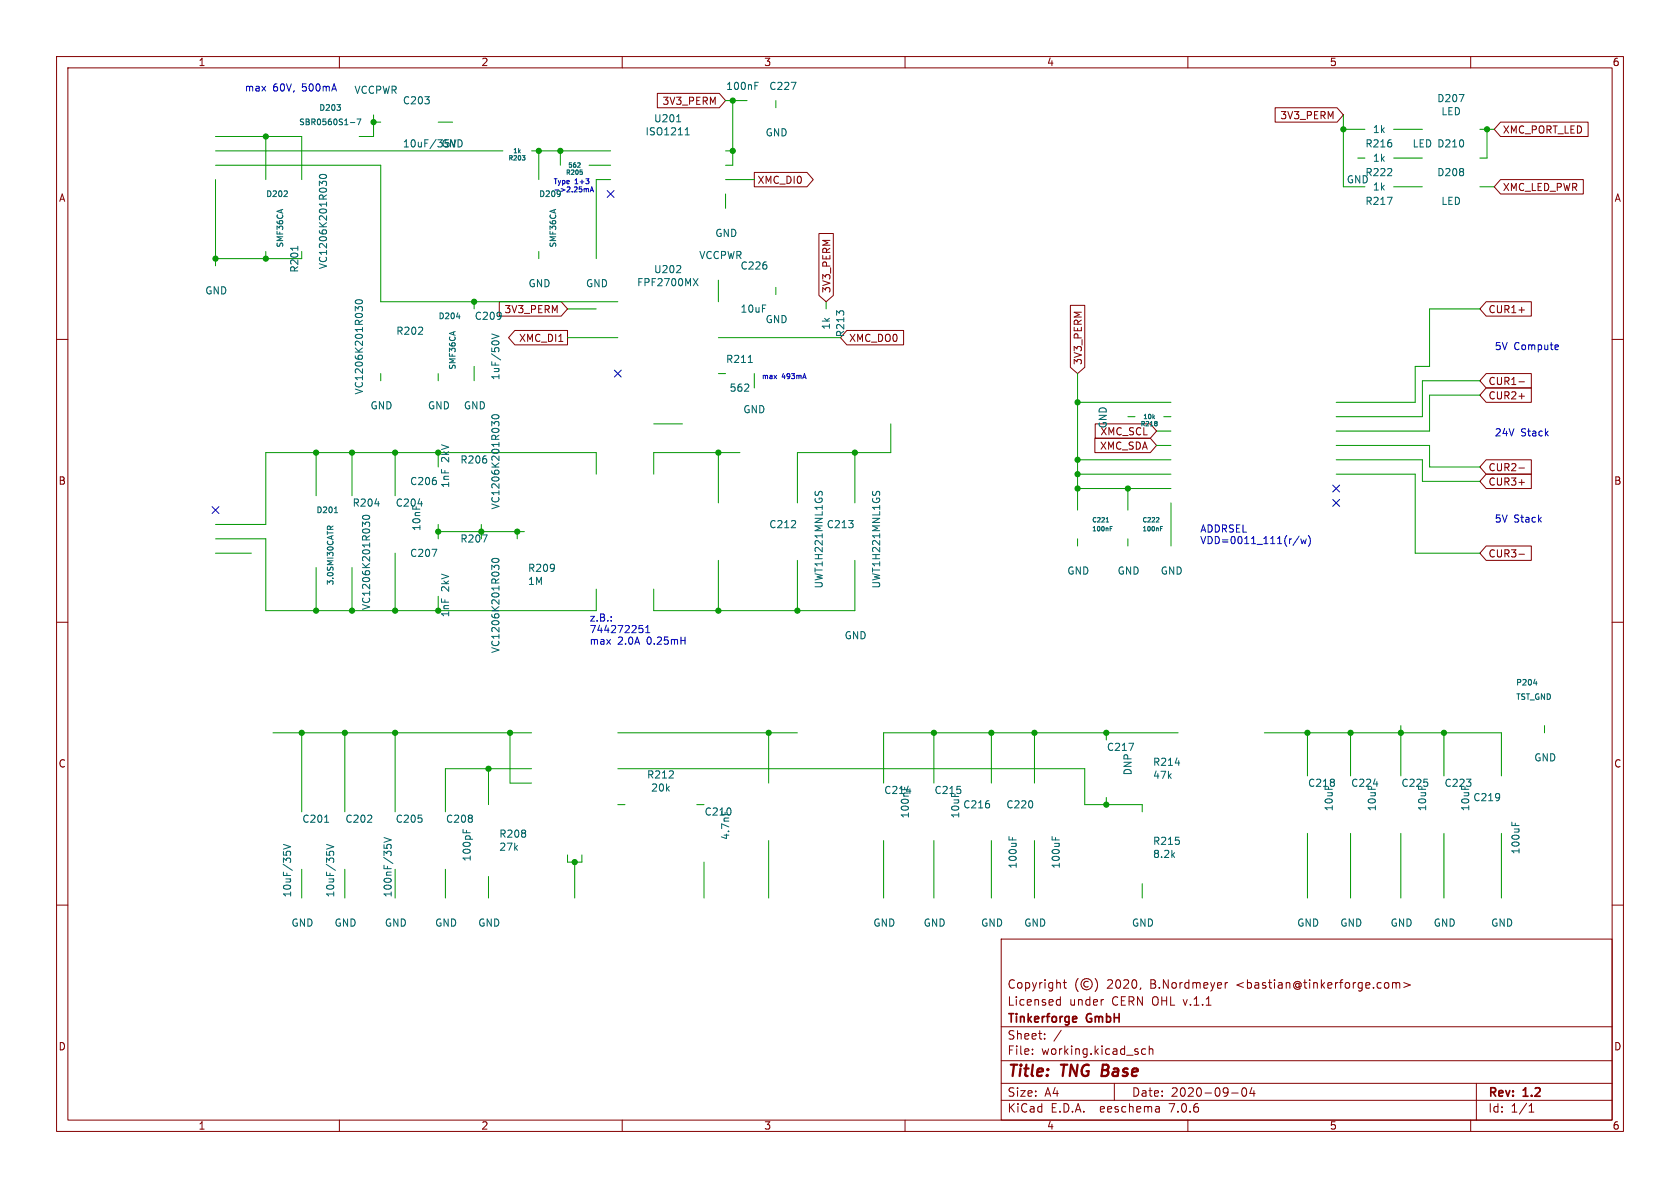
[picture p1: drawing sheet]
<svg xmlns="http://www.w3.org/2000/svg" width="297mm" height="210mm" viewBox="0 0 297 210" stroke-linecap="round" stroke-linejoin="round" font-family="sans-serif">
<g fill="none" stroke="#840000" stroke-width=".18">
<path d="M10 10h277v190h-277zM12 12h273v186h-273zM60 10v2M110 10v2M116.2 16.5h11l1.1 1.3-1.1 1.3h-11zM160 10v2M210 10v2M225.4 19h11l1.1 1.3-1.1 1.3h-11zM260 10v2M133.3 30.5h9.4l1.1 1.3-1.1 1.2h-9.4zM265.3 31.7h14.6v2.6h-14.6l-1.1-1.3zM265.3 21.6h15.5v2.5h-15.5l-1.1-1.2z"/>
<path d="M10 60h2M88.3 53.3h10.9l1.1 1.3-1.1 1.3h-10.9zM91 58.4h9.3v2.6h-9.3l-1.1-1.3zM144.8 41.3h2.5v10.9l-1.3 1.1-1.2-1.1zM149.7 58.4h10v2.6h-10l-1.1-1.3zM189.2 54h2.6v10.9l-1.3 1.1-1.3-1.1zM262.7 53.3h8v2.6h-8l-1.1-1.3zM268.5 54.8h1M285 60h2M193.6 77.5h9.8l1.1 1.2-1.1 1.3h-9.8zM193.6 74.9h9.8l1.1 1.3-1.1 1.3h-9.8zM262.7 66h8v2.6h-8l-1.1-1.3z"/>
<path d="M262.7 68.6h8v2.5h-8l-1.1-1.2zM268.5 67.5h1M268.5 70h1M262.7 83.8h8v2.6h-8l-1.1-1.3zM262.7 81.3h8v2.5h-8l-1.1-1.2zM262.7 96.5h8v2.6h-8l-1.1-1.3zM268.5 85.3h1M268.5 82.7h1M268.5 98h1M10 110h2M285 110h2M10 160h2"/>
<path d="M285 160h2M177 166h108v32h-108zM186.9 177.6h.6M186.9 176.8h.6M187.5 176.2v1.5M188 173.7h.5M188.2 173.2v1.3l.3 .2M190.6 173a1.72 1.72 0 0 0 0 2.3M192.4 173.6a.52 .52 0 0 0-.8 .4 .52 .52 0 0 0 .8 .4M193.6 173a1.72 1.72 0 0 1 0 2.3M195 176.7h.1M201.7 174.6l-.2 .3"/>
<path d="M216.6 173.7v1M217 173.7l-.3 .1-.1 .2M245 173.7l.4 .1 .1 .2v.6l-.5 .1M246.2 173.8l.4-.1 .2 .2M246.2 173.7v1M246.8 173.9l.2-.2 .4 .1 .1 .9M246.8 173.9v.8M248.2 173.7l1.1 .4-1.1 .5M60 198v2M110 198v2M160 198v2M177 194.5h108"/>
<path d="M177 191.5h108M177 187.5h108M177 181.5h108M182.5 186.3v.1M182.5 185.5v.1M184.7 183.6v.1M184.7 182.8v.1M187.6 182.1l-1.3 2M197 191.5v3M202.5 185.5l-.4-.1-.3 .3v.4l.2 .2h.5M203.2 185.5l.2-.1 .3 .1 .1 .9M203.2 184.9v1.5"/>
<path d="M204.9 195.7l.1 .9M205 196.5l-.2 .1M205 196h-.2M210 198v2M217.7 193.2h1.2M219.7 192.4l.2-.1a.81 .81 0 0 1 .6 .6 .81 .81 0 0 1-.3 .8l-.2 .1a.81 .81 0 0 1-.3-1.4zM221.3 192.2l-.3 1.1h.9M221.7 192.8v1M260 198v2M261 191.5v6.5M270.3 196.6h.9M270.3 195.5l.4-.4v1.5"/>
<circle cx="192.1" cy="174" r="1"/>
</g>
<path d="M195 188.2l-.3 2h.8" fill="none" stroke="#840000" stroke-width=".4"/>
<path d="M190.1 179.7l.2 .3-.7 .2M190.3 180.6l-.2 .1" fill="none" stroke="#840000" stroke-width=".3"/>
<g fill="none" stroke="#0000c2" stroke-width=".18">
<path d="M103.6 33.4v.1M103.6 33.5v.4M103.6 33.5l.2-.2 .2 .1v.5M104.3 33.9l.3-.9 .3 .9M104.4 33.7h.4M275.3 61l.2 .3-.6 .1M275.4 61.8h-.1M229.7 94.8l-1.1 1.6M230 95.3l.2 .8 .3-.6 .2 .6 .2-.8M231.3 94.7a1.46 1.46 0 0 1 0 1.9M113 110.6h.6M113.1 111.1h.3l.3 .2-.1 .4-.5 .1"/>
<path d="M114.2 111.8h.7M114.2 110.9l.3-.3v1.2"/>
</g>
<g fill="none" stroke="#009600" stroke-width=".18">
<path d="M128.3 17.8h3.8M129.5 17.8v11.4h-1.2M137.2 17.8v1.3M38.1 29.2h29.2v24.1h41.9M38.1 24.1h15.2v7.7M38.1 26.7h50.8M38.1 31.8v15.2M47 24.1v7.7M66 20.3v3.8h-2.5M66 21.6h1.3M77.5 21.6h2.5M94 26.7h13.9"/>
<path d="M95.2 26.7v5.1M99.1 26.7v2.5M104.1 29.2h3.8M107.9 31.8h-2.5v13.9M128.3 26.7h1.2M128.3 31.8h5M128.3 34.3v2.5M237.5 20.3v12.7h3.8M237.5 22.9h3.8M240 27.9h1.3M246.4 27.9h5.1M246.4 33h5.1"/>
<path d="M246.4 22.9h5.1M261.6 33h2.6M261.6 22.9h2.6M262.9 22.9v5h-1.3M38.1 45.7h15.2M47 44.5v1.2M83.8 53.3v1.3M95.2 44.5v1.2M100.3 54.6h5.1M100.3 59.7h8.9M127 49.5v3.8M127 59.7h21.6"/>
<path d="M137.2 50.8v1.3M146 53.3v1.3M261.6 54.6h-8.9v10.2h-2.5v6.3h-14M67.3 66v1.3M77.5 66v1.3M83.8 64.8v2.5M115.6 74.9h5M127 66h1.3M133.3 66v2.6M157.5 74.9v5.1h-16.5v8.9M190.5 66v24.2M190.5 71.1h16.5"/>
<path d="M199.4 73.7h1.3M204.5 76.2h2.5M204.5 78.7h2.5M205.7 73.7h1.3M236.2 78.7h16.5v3.9h8.9M261.6 67.3h-10.1v6.4h-15.3M261.6 69.9h-8.9v6.3h-16.5M38.1 95.3h8.9v12.7h58.4v-3.9M38.1 97.8h6.3M55.9 80v7.6M62.2 80v7.6M69.8 80v7.6"/>
<path d="M69.8 97.8v10.2M77.5 80v2.6M77.5 92.7v2.6M77.5 94h15.2M85.1 92.7v2.6M91.4 94v1.3M105.4 83.8v-3.8h-58.4v12.7h-8.9M127 80v8.9M127 99.1v8.9M130.8 80h-15.2v3.8M141 99.1v8.9M151.1 99.1v8.9h-35.5v-3.9"/>
<path d="M151.1 80v8.9M190.5 95.3v1.2M190.5 86.4h16.5M190.5 81.3h16.5M190.5 83.8h16.5M199.4 86.4v3.8M199.4 95.3v1.2M207 88.9v7.6M236.2 83.8h14v14h11.4M236.2 81.3h15.3v3.8h10.1M55.9 100.3v7.7M62.2 100.3v7.7"/>
<path d="M77.5 105.4v2.6M48.3 129.5h45.7M53.3 129.5v14M61 129.5v14M69.8 129.5v14M86.4 135.9v6.3M90.2 129.5v8.9h3.8M94 135.9h-15.3v7.6M109.2 135.9h82.6v6.3h10.1v1.3M109.2 129.5h31.8M135.9 129.5v8.9M165.1 129.5v8.9"/>
<path d="M175.3 129.5v8.9M182.9 129.5v8.9M195.6 129.5v1.3M208.3 129.5h-52.1v8.9M223.5 129.5h41.9v7.7M231.1 129.5v7.7M238.8 129.5v7.7M247.6 128.3v8.9M255.3 129.5v7.7M273 128.3v1.2M53.3 153.7v5.1M61 153.7v5.1"/>
<path d="M69.8 153.7v5.1M78.7 153.7v5.1M86.4 154.9v3.9M100.3 151.1v1.3h2.6v-1.3M101.6 152.4v6.4M109.2 142.2h1.3M123.2 142.2h1.3M124.5 152.4v6.4M135.9 148.6v10.2M156.2 148.6v10.2M165.1 148.6v10.2M175.3 148.6v10.2"/>
<path d="M182.9 148.6v10.2M195.6 141v1.2M201.9 156.2v2.6M231.1 147.3v11.5M238.8 147.3v11.5M247.6 147.3v11.5M255.3 147.3v11.5M265.4 147.3v11.5"/>
</g>
<path d="M107.3 33.7l1.3 1.2M108.6 33.7l-1.3 1.2M108.6 65.4l1.2 1.2M109.8 65.4l-1.2 1.2M37.5 89.6l1.2 1.2M38.7 89.6l-1.2 1.2M235.6 88.3l1.2 1.2M235.6 85.8l1.2 1.2M236.8 88.3l-1.2 1.2M236.8 85.8l-1.2 1.2" fill="none" stroke="#000084" stroke-width=".18"/>
<g fill="none" stroke="#006464" stroke-width=".18">
<path d="M59.6 18.5h.6l-.4 .4M60.1 19v.4M133.5 14.5h.6M133.5 15.2h.4M139.9 14.5h.8l-.5 1.3M258 16.7h.8l-.5 1.3M50.2 34.8h.6M50.8 33.8v.4M56.5 31a.75 .75 0 0 1 1.2 .3 .72 .72 0 0 1-1.2-.2zM57.7 32.6v-.3l-.2-.3-.4 .1-.2 .4-.4-.5v.8M62 21.7h.7M63.1 21h.7l-.4 1.1"/>
<path d="M92.3 27.5h.5l-.3 .3M92.7 27.8v.5M99.1 34.3l-.1 .2M102.4 28.8l.2 .1-.1 .2-.4 .5h.5M102.6 30h.3M102.8 30.3l.2 .2-.2 .3M119.6 21.5h.7M121.1 23.8h.8M121.3 22.9l.2-.3v1.2M245.3 34.9h.8l-.5 1.2M52.6 43.5v.8M62.9 53.1a.68 .68 0 0 1 1.2 .3 .72 .72 0 0 1-1.3-.1z"/>
<path d="M64.1 54.8v-.4l-.3-.2-.4 .1-.1 .3-.5-.4v.8M80.7 56h.6M86.9 59l1.3 .5-1.3 .4M119.6 48.2h.7M120.3 47.1v.4M122.6 49.2l.8 1.3M123.4 49.2l-.8 1.3M87 73.5a.75 .75 0 0 1 1.2 .2 .72 .72 0 0 1-1.3-.1zM88.2 75.1v-.3l-.2-.3-.5 .1-.1 .3-.5-.4v.8M131.6 69.2h.8M132.3 64.1h.7M132.3 68v.4"/>
<path d="M204.4 74.5l.2 .1-.2 .2 .2 .3-.2 .2M57.9 93.6v-.4l.2-.2 .2 .1 .1 .5M58.9 93l-.5 .3M59.1 90.6h.6M64.1 91.3a.75 .75 0 0 1 1.2 .2 .72 .72 0 0 1-1.2-.1zM65.3 92.9v-.4l-.2-.2-.4 .1-.1 .3-.5-.4v.8M66.3 89.1h.8M73.9 89.1h.8M76.4 97.1h.8l-.5 1.3M85.3 94.6h.8l-.5 1.2M87 98.9a.75 .75 0 0 1 1.2 .2 .72 .72 0 0 1-1.3-.1zM144.2 86.9l-.1 .4"/>
<path d="M144.8 87.1l.2-.2 .4 .2M154.3 86.9l-.1 .4M154.9 87.1l.3-.2 .3 .2M195.5 92.3h.5M195.7 91.6l.1-.1v.8M196.3 93.4h.2M196.3 93.1h.3M204.7 91.5l.2 .1-.1 .2-.4 .5h.5M205.1 93.4h.3M205.1 93.1h.4M88.2 100.5v-.3l-.2-.3-.5 .1-.1 .3-.5-.4v.8M199.6 131.4h.8l-.5 1.3"/>
<path d="M207.8 134.9h.8M242.8 138.6h.8M271.1 120.8h.6M271.6 120.4v.7M50.1 149.3l1.3 .4-1.3 .4M50.7 150.5h.6M57.4 145.4h.7M57.7 149.3l1.3 .4-1.3 .4M58.3 150.5h.6M67.9 149.3v.6M67.9 148.1l1.3 .4-1.3 .4M68.4 149.5l.2-.2h.3l.3 .2"/>
<path d="M81.9 146.6v.6M82.5 146.8v.4M178.4 147.9v.6M179 148.1v.4M186 147.9v.6M186.6 148.1v.4M267.3 145.3v.6M267.9 145.5v.4"/>
</g>
<g fill="#009600" stroke="#009600" stroke-width=".18">
<circle cx="129.5" cy="26.7" r=".46"/>
<circle cx="95.2" cy="26.7" r=".46"/>
<circle cx="99.1" cy="26.7" r=".46"/>
<circle cx="129.5" cy="17.8" r=".46"/>
<circle cx="77.5" cy="108" r=".46"/>
<circle cx="69.8" cy="129.5" r=".46"/>
<circle cx="53.3" cy="129.5" r=".46"/>
<circle cx="61" cy="129.5" r=".46"/>
<circle cx="55.9" cy="108" r=".46"/>
<circle cx="90.2" cy="129.5" r=".46"/>
<circle cx="86.4" cy="135.9" r=".46"/>
<circle cx="101.6" cy="152.4" r=".46"/>
<circle cx="91.4" cy="94" r=".46"/>
<circle cx="62.2" cy="80" r=".46"/>
<circle cx="55.9" cy="80" r=".46"/>
<circle cx="47" cy="45.7" r=".46"/>
<circle cx="77.5" cy="94" r=".46"/>
<circle cx="69.8" cy="80" r=".46"/>
<circle cx="69.8" cy="108" r=".46"/>
<circle cx="62.2" cy="108" r=".46"/>
<circle cx="85.1" cy="94" r=".46"/>
<circle cx="77.5" cy="80" r=".46"/>
<circle cx="83.8" cy="53.3" r=".46"/>
<circle cx="66" cy="21.6" r=".46"/>
<circle cx="47" cy="24.1" r=".46"/>
<circle cx="38.1" cy="45.7" r=".46"/>
<circle cx="135.9" cy="129.5" r=".46"/>
<circle cx="165.1" cy="129.5" r=".46"/>
<circle cx="199.4" cy="86.4" r=".46"/>
<circle cx="190.5" cy="83.8" r=".46"/>
<circle cx="141" cy="108" r=".46"/>
<circle cx="127" cy="108" r=".46"/>
<circle cx="190.5" cy="86.4" r=".46"/>
<circle cx="175.3" cy="129.5" r=".46"/>
<circle cx="182.9" cy="129.5" r=".46"/>
<circle cx="247.6" cy="129.5" r=".46"/>
<circle cx="255.3" cy="129.5" r=".46"/>
<circle cx="231.1" cy="129.5" r=".46"/>
<circle cx="238.8" cy="129.5" r=".46"/>
<circle cx="195.6" cy="142.2" r=".46"/>
<circle cx="195.6" cy="129.5" r=".46"/>
<circle cx="190.5" cy="71.1" r=".46"/>
<circle cx="190.5" cy="81.3" r=".46"/>
<circle cx="127" cy="80" r=".46"/>
<circle cx="151.1" cy="80" r=".46"/>
<circle cx="262.9" cy="22.9" r=".46"/>
<circle cx="237.5" cy="22.9" r=".46"/>
</g>
<g font-size="2.8" fill="#840000">
<text x="178" y="190.9">Title:</text>
<text x="187.7" y="190.9">TNG</text>
<text x="195.6" y="190.9">Base</text>
</g>
<g font-size="2.1" fill="#840000">
<text x="178" y="178">Licensed</text>
<text x="178" y="175">Copyright</text>
<text x="189" y="178">under</text>
<text x="195.7" y="175">2020,</text>
<text x="196.6" y="178">CERN OHL v.1.1</text>
<text x="203.5" y="175">B.Nordmeyer</text>
<text x="218.8" y="175">&lt;bastian@tinkerforge.com&gt;</text>
<text x="178" y="184">Sheet:</text>
<text x="178" y="181.2">Tinkerforge</text>
<text x="192.2" y="181.2">GmbH</text>
<text x="178" y="186.7">File:</text>
<text x="184.1" y="186.7">working.kicad_sch</text>
<text x="178" y="196.9">KiCad</text>
<text x="178" y="194.1">Size:</text>
<text x="184.7" y="194.1">A4</text>
<text x="185.7" y="196.9">E.D.A.</text>
<text x="194.6" y="196.9">eeschema</text>
<text x="200" y="194.1">Date:</text>
<text x="207" y="196.9">7.0.6</text>
<text x="207" y="194.1">2020-09-04</text>
<text x="263" y="194.3">Rev:</text>
<text x="263" y="196.9">Id:</text>
<text x="267.1" y="196.9">1/1</text>
<text x="269.4" y="194.3">1.2</text>
</g>
<g font-size="1.8" fill="#840000">
<text x="35" y="11.9">1</text>
<text x="85" y="11.9">2</text>
<text x="135" y="11.9">3</text>
<text x="185" y="11.9">4</text>
<text x="235" y="11.9">5</text>
<text x="285" y="11.9">6</text>
<text x="117" y="18.7">3V3_PERM</text>
<text x="226.2" y="21.3">3V3_PERM</text>
<text x="265.6" y="23.8">XMC_PORT_LED</text>
<text x="10.3" y="35.9">A</text>
<text x="133.8" y="32.7">XMC_DI0</text>
<text x="265.6" y="34">XMC_LED_PWR</text>
<text x="285.3" y="35.9">A</text>
<text x="147" y="51.9" transform="rotate(-90 147 51.9)">3V3_PERM</text>
<text x="89.1" y="55.6">3V3_PERM</text>
<text x="263.1" y="55.6">CUR1+</text>
<text x="91.7" y="60.6">XMC_DI1</text>
<text x="150" y="60.6">XMC_DO0</text>
<text x="191.5" y="64.6" transform="rotate(-90 191.5 64.6)">3V3_PERM</text>
<text x="263.1" y="68.3">CUR1-</text>
<text x="263.1" y="70.8">CUR2+</text>
<text x="194.4" y="77.2">XMC_SCL</text>
<text x="194.4" y="79.7">XMC_SDA</text>
<text x="263.1" y="83.5">CUR2-</text>
<text x="10.3" y="85.9">B</text>
<text x="263.1" y="86">CUR3+</text>
<text x="285.3" y="85.9">B</text>
<text x="263.1" y="98.7">CUR3-</text>
<text x="10.3" y="135.9">C</text>
<text x="285.3" y="135.9">C</text>
<text x="10.3" y="185.9">D</text>
<text x="285.3" y="185.9">D</text>
<text x="35" y="199.9">1</text>
<text x="85" y="199.9">2</text>
<text x="135" y="199.9">3</text>
<text x="185" y="199.9">4</text>
<text x="235" y="199.9">5</text>
<text x="285" y="199.9">6</text>
</g>
<g font-size="1.8" fill="#0000c2">
<text x="43.2" y="16.3">max</text>
<text x="48.2" y="16.3">60V,</text>
<text x="53.5" y="16.3">500mA</text>
<text x="264.2" y="62">5V</text>
<text x="267.6" y="62">Compute</text>
<text x="264.2" y="77.2">24V</text>
<text x="268.8" y="77.2">Stack</text>
<text x="212.1" y="94.2">ADDRSEL</text>
<text x="264.2" y="92.5">5V</text>
<text x="267.6" y="92.5">Stack</text>
<text x="212.1" y="96.3">VDD=0011_111(r/w)</text>
<text x="104.1" y="110">z.B.:</text>
<text x="104.1" y="112">744272251</text>
<text x="104.1" y="114.1">max</text>
<text x="109.2" y="114.1">2.0A</text>
<text x="114.5" y="114.1">0.25mH</text>
</g>
<g font-size="1.8" fill="#006464">
<text x="62.6" y="16.8">VCCPWR</text>
<text x="128.3" y="16.1">100nF</text>
<text x="135.9" y="16.1">C227</text>
<text x="71.1" y="18.6">C203</text>
<text x="115.5" y="21.8">U201</text>
<text x="242.6" y="23.7">1k</text>
<text x="254" y="18.3">D207</text>
<text x="254.7" y="20.6">LED</text>
<text x="71.1" y="26.3">10uF/35V</text>
<text x="78" y="26.3">GND</text>
<text x="114" y="24.1">ISO1211</text>
<text x="135.3" y="24.3">GND</text>
<text x="241.3" y="26.3">R216</text>
<text x="242.6" y="28.8">1k</text>
<text x="249.6" y="26.3">LED D210</text>
<text x="238" y="32.6">GND</text>
<text x="241.3" y="31.3">R222</text>
<text x="242.6" y="33.9">1k</text>
<text x="254" y="31.3">D208</text>
<text x="241.3" y="36.4">R217</text>
<text x="254.7" y="36.4">LED</text>
<text x="58" y="47.7" transform="rotate(-90 58 47.7)">VC1206K201R030</text>
<text x="123.5" y="46">VCCPWR</text>
<text x="126.4" y="42.1">GND</text>
<text x="130.8" y="47.9">C226</text>
<text x="36.2" y="52.2">GND</text>
<text x="52.9" y="48.3" transform="rotate(-90 52.9 48.3)">R201</text>
<text x="93.3" y="51">GND</text>
<text x="103.5" y="51">GND</text>
<text x="112.5" y="50.8">FPF2700MX</text>
<text x="115.5" y="48.5">U202</text>
<text x="70" y="59.4">R202</text>
<text x="83.8" y="56.7">C209</text>
<text x="130.8" y="55.5">10uF</text>
<text x="135.3" y="57.3">GND</text>
<text x="146.9" y="58.4" transform="rotate(-90 146.9 58.4)">1k</text>
<text x="149.5" y="59.7" transform="rotate(-90 149.5 59.7)">R213</text>
<text x="128.3" y="64.4">R211</text>
<text x="64.4" y="69.8" transform="rotate(-90 64.4 69.8)">VC1206K201R030</text>
<text x="88.5" y="67.3" transform="rotate(-90 88.5 67.3)">1uF/50V</text>
<text x="128.9" y="69.4">562</text>
<text x="65.4" y="72.6">GND</text>
<text x="75.6" y="72.6">GND</text>
<text x="81.9" y="72.6">GND</text>
<text x="131.3" y="73.3">GND</text>
<text x="195.9" y="75.8" transform="rotate(-90 195.9 75.8)">GND</text>
<text x="79.6" y="81.7" transform="rotate(-90 79.6 81.7)">2kV</text>
<text x="81.3" y="82.1">R206</text>
<text x="62.2" y="89.8">R204</text>
<text x="69.9" y="89.8">C204</text>
<text x="72.4" y="86">C206</text>
<text x="79.6" y="86.4" transform="rotate(-90 79.6 86.4)">1nF</text>
<text x="74.5" y="94" transform="rotate(-90 74.5 94)">10nF</text>
<text x="88.5" y="90.2" transform="rotate(-90 88.5 90.2)">VC1206K201R030</text>
<text x="135.9" y="93.6">C212</text>
<text x="146.1" y="93.6">C213</text>
<text x="72.4" y="98.7">C207</text>
<text x="81.3" y="96.1">R207</text>
<text x="93.3" y="101.3">R209</text>
<text x="188.6" y="101.8">GND</text>
<text x="197.5" y="101.8">GND</text>
<text x="205.1" y="101.8">GND</text>
<text x="65.6" y="107.9" transform="rotate(-90 65.6 107.9)">VC1206K201R030</text>
<text x="79.6" y="104.6" transform="rotate(-90 79.6 104.6)">2kV</text>
<text x="93.3" y="103.6">1M</text>
<text x="145.6" y="104.1" transform="rotate(-90 145.6 104.1)">UWT1H221MNL1GS</text>
<text x="155.8" y="104.1" transform="rotate(-90 155.8 104.1)">UWT1H221MNL1GS</text>
<text x="79.6" y="109.2" transform="rotate(-90 79.6 109.2)">1nF</text>
<text x="149.2" y="113.2">GND</text>
<text x="88.5" y="115.6" transform="rotate(-90 88.5 115.6)">VC1206K201R030</text>
<text x="114.3" y="137.8">R212</text>
<text x="195.6" y="132.9">C217</text>
<text x="200.3" y="137.2" transform="rotate(-90 200.3 137.2)">DNP</text>
<text x="203.7" y="135.6">R214</text>
<text x="203.7" y="137.9">47k</text>
<text x="271.1" y="134.8">GND</text>
<text x="115" y="140.1">20k</text>
<text x="156.2" y="140.6">C214</text>
<text x="165.1" y="140.6">C215</text>
<text x="170.2" y="143.1">C216</text>
<text x="177.8" y="143.1">C220</text>
<text x="231.1" y="139.3">C218</text>
<text x="235.8" y="143.5" transform="rotate(-90 235.8 143.5)">10uF</text>
<text x="238.8" y="139.3">C224</text>
<text x="243.4" y="143.5" transform="rotate(-90 243.4 143.5)">10uF</text>
<text x="247.7" y="139.3">C225</text>
<text x="252.3" y="143.5" transform="rotate(-90 252.3 143.5)">10uF</text>
<text x="255.3" y="139.3">C223</text>
<text x="259.9" y="143.5" transform="rotate(-90 259.9 143.5)">10uF</text>
<text x="260.4" y="141.8">C219</text>
<text x="53.3" y="145.6">C201</text>
<text x="61" y="145.6">C202</text>
<text x="69.9" y="145.6">C205</text>
<text x="78.7" y="145.6">C208</text>
<text x="88.2" y="148.3">R208</text>
<text x="124.5" y="144.4">C210</text>
<text x="129.1" y="148.6" transform="rotate(-90 129.1 148.6)">4.7nF</text>
<text x="160.9" y="144.8" transform="rotate(-90 160.9 144.8)">100nF</text>
<text x="169.8" y="144.8" transform="rotate(-90 169.8 144.8)">10uF</text>
<text x="203.7" y="149.6">R215</text>
<text x="83.4" y="152.4" transform="rotate(-90 83.4 152.4)">100pF</text>
<text x="88.2" y="150.6">27k</text>
<text x="179.9" y="153.7" transform="rotate(-90 179.9 153.7)">100uF</text>
<text x="187.6" y="153.7" transform="rotate(-90 187.6 153.7)">100uF</text>
<text x="203.7" y="151.9">8.2k</text>
<text x="268.8" y="151.1" transform="rotate(-90 268.8 151.1)">100uF</text>
<text x="51.7" y="158.7" transform="rotate(-90 51.7 158.7)">10uF/35V</text>
<text x="59.3" y="158.7" transform="rotate(-90 59.3 158.7)">10uF/35V</text>
<text x="69.4" y="158.7" transform="rotate(-90 69.4 158.7)">100nF/35V</text>
<text x="51.4" y="164">GND</text>
<text x="59.1" y="164">GND</text>
<text x="67.9" y="164">GND</text>
<text x="76.8" y="164">GND</text>
<text x="84.5" y="164">GND</text>
<text x="154.3" y="164">GND</text>
<text x="163.2" y="164">GND</text>
<text x="173.4" y="164">GND</text>
<text x="181" y="164">GND</text>
<text x="200" y="164">GND</text>
<text x="229.2" y="164">GND</text>
<text x="236.9" y="164">GND</text>
<text x="245.7" y="164">GND</text>
<text x="253.4" y="164">GND</text>
<text x="263.5" y="164">GND</text>
</g>
<g font-size="1.4" fill="#006464">
<text x="52.8" y="22.3">SBR0560S1-7</text>
<text x="56.3" y="19.8">D203</text>
<text x="47" y="35">D202</text>
<text x="95.2" y="35">D209</text>
<text x="50.3" y="43.9" transform="rotate(-90 50.3 43.9)">SMF36CA</text>
<text x="98.5" y="43.9" transform="rotate(-90 98.5 43.9)">SMF36CA</text>
<text x="77.4" y="56.6">D204</text>
<text x="80.7" y="65.5" transform="rotate(-90 80.7 65.5)">SMF36CA</text>
<text x="55.8" y="90.9">D201</text>
<text x="59.2" y="103.6" transform="rotate(-90 59.2 103.6)">3.0SMI30CATR</text>
<text x="267.9" y="121.4">P204</text>
<text x="267.9" y="123.9">TST_GND</text>
</g>
<g font-size="1.2" fill="#0000c2">
<text x="97.8" y="32.6">Type</text>
<text x="101.7" y="32.6">1+3</text>
<text x="134.6" y="67.1">max</text>
<text x="138.3" y="67.1">493mA</text>
</g>
<text font-size="1.2" fill="#006464" x="97.8" y="34">-&gt;2.25mA</text>
<g font-size="1.1" fill="#006464">
<text x="89.8" y="28.6">R203</text>
<text x="90.6" y="27.3">1k</text>
<text x="100.3" y="29.8">562</text>
<text x="99.9" y="31.1">R205</text>
<text x="201.5" y="75.6">R218</text>
<text x="202" y="74.3">10k</text>
<text x="193" y="92.5">C221</text>
<text x="193" y="94.1">100nF</text>
<text x="201.8" y="92.5">C222</text>
<text x="201.8" y="94.1">100nF</text>
</g>
</svg>
